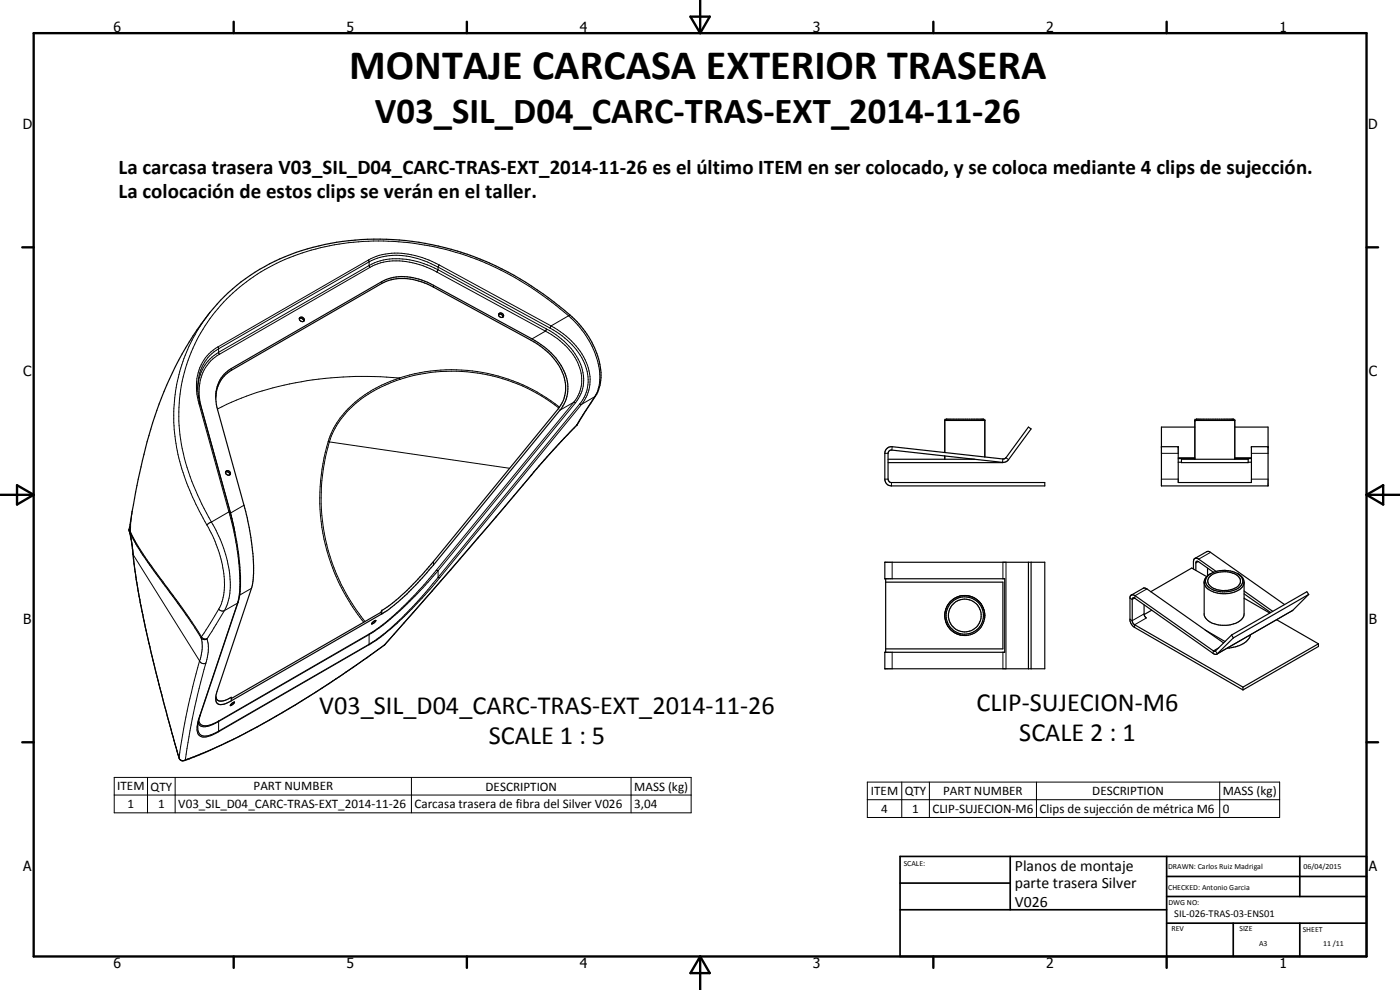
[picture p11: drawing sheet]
<svg xmlns="http://www.w3.org/2000/svg" width="420mm" height="297mm" viewBox="0 0 420 297" stroke-linecap="round" stroke-linejoin="round" font-family="sans-serif">
<g fill="none" stroke="#000" stroke-width=".35">
<path d="M67.3 88.9a61.8 61.8 0 0 1 37.4-16.7 84.9 84.9 0 0 1 61.5 18.4 37.8 37.8 0 0 1 10.4 10.4 19.7 19.7 0 0 1 3.3 15.2l-.8 2-3.3 5a25.5 25.5 0 0 1-6.4 8.2l-7.5 8.3a2377.9 2377.9 0 0 1-46.5 53.8l-7.4 5.3a274.7 274.7 0 0 1-47.3 27.3l-5.4 2.1a1.17 1.17 0 0 1-1.5-.8l-5.8-21.1-4.6-19.1-2.4-12.5-1.3-11-.9-4.4a191 191 0 0 1 9.7-39.9 92.1 92.1 0 0 1 18.8-30.5zM89.8 95.6a.86 .86 0 0 1 1.3 .8M89.9 95.4a.77 .77 0 0 1 1.1-.1 .77 .77 0 0 1 0 1.2 .91 .91 0 0 1-1.1-1.1zM149.6 94.4l.1 .3 .4 .5h.8M149.6 94.4a.76 .76 0 0 1 1.1-.4 .76 .76 0 0 1 .2 1.2M149.6 94.4a.83 .83 0 0 1 .9 0 .83 .83 0 0 1 .4 .8M59.3 116.2l.6 4.4 9.2 33.2a88.1 88.1 0 0 1 3.1 19l-.1 4.6-.7 3.3-11.3 34-.8 3.5M64.8 119.4a9.5 9.5 0 0 1 4.6-8.3l45.2-26.1a14.3 14.3 0 0 1 12-.4l3.5 1.5 29.2 16a18.8 18.8 0 0 1 10.4 12.7 9.9 9.9 0 0 1-2.2 8l-37.4 45.7a76.3 76.3 0 0 1-15 14.4l-.5 .2M266 134.8l.8-.6 .9-.2 33.5 3.7 .7-.4 6.7-9.2 .8 .6-6.7 9.2-1.1 .8-34.4-3.6-.6 .5-.1 .4 .1 8 .7 .8h46.3v1h-46.1a2 2 0 0 1-2-2v-7.8zM266.5 137.8h26M283.5 126.2h12.1M283.5 126.2l.4-.4h11.2l.5 .4"/>
<path d="M283.5 126.2v9.6M283.5 136.8v1M295.6 126.2v10.9M301 138.7l-34.5 .1M348.6 134h5v10.8h22v-10.8h5M353.6 137.6h5M353.6 138.7h1M354.6 137.8h20v1h-20zM358.6 128.1h-10v17.7h32v-17.7h-10M358.6 126.2h12M358.6 126.2l.4-.4h11.2l.4 .4M358.6 126.2v11.6"/>
<path d="M370.6 137.6h5M370.6 126.2v11.6M374.6 138.7h1M38.9 159.5l.2 .4a70 70 0 0 0 7.7 12.2l9.9 13.5M67.7 141.6a.91 .91 0 0 1 1.3 .9M67.7 141.5a.78 .78 0 0 1 1.1-.1 .78 .78 0 0 1 .1 1.1 .88 .88 0 0 1-1.2-1zM265.5 168.7h48.1v32h-48.1v-5h36v-22h-36zM265.8 174.7h35.2v20h-35.2M265.8 173.7v22M308.6 168.7v32M309.4 168.7v32M339.5 178.6l3.7-2.2 .8 .2 23.2 16.3"/>
<path d="M358.2 170.7v-2.2a.89 .89 0 0 1 .5-1 .89 .89 0 0 1 1 .3l5.3 3.6M358.6 167.6l3.6-2.1h.7l22.6 15.9M358.9 171.2v-2.3l.2-.5h.3l4.8 3.3M362.2 173l-4.5-2.6-12.4 7.1M362.4 170.5v2.2M363 173.1a7 7 0 0 1 8.8 0 2.07 2.07 0 0 1-1.1 3.3 6.8 6.8 0 0 1-8-1.1l-.3-1zM363.4 172.1l-1.3 1-.7 1.3v10.1a5.5 5.5 0 0 0 5.4 3.1 6.3 6.3 0 0 0 6.5-2.8l.1-10.1M363.4 172.1a8.5 8.5 0 0 1 8.2 .2M363.4 172.1a2.38 2.38 0 0 0-1.6 2.2 2.38 2.38 0 0 0 1.5 2.3 8.4 8.4 0 0 0 8.9-.6 2.26 2.26 0 0 0-.6-3.7M371.6 172.3a2.6 2.6 0 0 1 1.8 2.5 2.6 2.6 0 0 1-1.9 2.4 8.5 8.5 0 0 1-9.6-1.1l-.5-1.3M373.4 178.2l7.9 5.6M373.4 177.3l8.6 6.1"/>
<path d="M373.4 179.5l7.7 4.4M392.8 178.4l-5 4.8-22.6 13.1M392.8 178.4l-22.6 13M392.8 178.4l-.6-.9-22.6 13M112 186.6l.8-.4-.5 .7-.8 .3zM114.2 183.8l-44.8 25.8M114.2 183.8l.4 .4M114.6 184.2l-45.2 26.1M114.6 183.1v1.1M114.6 183.1l-.4 .7M114.6 184.2l2.1-1.3 5.4-4.7 6-6.3 40-48.8a11.4 11.4 0 0 0-.2-14.2 23.2 23.2 0 0 0-8.2-7.2l-29.6-16.1a16.2 16.2 0 0 0-15.5-1.1l-45.2 26.1a10 10 0 0 0-4.3 11.6l8.1 29.4a65.7 65.7 0 0 1 2.6 23.5l-10.9 33.2a2.33 2.33 0 0 0 .9 3.1 5.4 5.4 0 0 0 3.6-1.1M343.4 181.5v2.9"/>
<path d="M343.4 184.4l.6 1M345.6 183.1l-2.2 1.3M361.7 189.1l6 3.4M365.2 196.3l-.9-.1-23.7-16.7-.5-.1-.2 .1-.1 6.9 .4 .8 32.8 19M369.6 190.5l-4.9 4.9h-.4l-23.7-16.7a.88 .88 0 0 0-.9-.2 .88 .88 0 0 0-.6 .7l.1 7.2 .4 1 .7 .7 32.7 18.9M369.6 190.5l.6 .9M370.2 191.4l-5 4.9M375.3 190.4a5.6 5.6 0 0 1-4.4 3.7l-2.6 .4M383.1 185.9l12.6 7.3M395.7 193.2l-22.7 13M395.7 193.2v.8l-22.7 13M64.8 209a1.64 1.64 0 0 0 2.6 1.2l2-1v1.1"/>
<path d="M69.1 211.6v.1M70.3 210.7l-.8 .4-.4 .5M70.3 210.7h.1M70.4 210.7l-.5 .6-.8 .4M373 206.2v.8"/>
<circle cx="289.5" cy="184.7" r="4.9"/>
<circle cx="289.5" cy="184.7" r="5.6"/>
<circle cx="289.5" cy="184.7" r="6"/>
</g>
<g fill="none" stroke="#000" stroke-width=".3">
<path d="M110.6 78l.2 .4v1.3M110.6 78l-45.2 26.1M110.6 78a19.6 19.6 0 0 1 16-.7l5.2 2.2M110.8 79.7a19 19 0 0 1 15.4-1l5.3 2.2M110.8 79.7l.2 .5M110.8 79.7l-45.2 26a12.7 12.7 0 0 0-6.3 10.9M131.8 79.5l-.3 .6M131.8 79.5l33.6 18.3M63 93.8a49.1 49.1 0 0 0-9.8 20.5 56.4 56.4 0 0 0 5.6 37l3.3 6.2M111 80.2a18.9 18.9 0 0 1 16-.4l4.1 1.8M111 80.2l-45.1 26.1M114.6 84.5v.5"/>
<path d="M130.1 85.6v.5M131.1 81.6l32.6 17.8M131.5 80.1a25.4 25.4 0 0 0-13.7-3.5 15.9 15.9 0 0 0-7 2l-45.2 26a12.9 12.9 0 0 0-6.3 11.6M131.5 80.9l-.4 .7M131.5 80.1l33.5 18.3M131.5 80.9l32.5 17.8M131.5 80.1v.8M163.7 99.4a19.6 19.6 0 0 1 10.7 12.6 10.6 10.6 0 0 1-2.2 8.7M163.7 99.4l-4 2.3M164 98.7a19.8 19.8 0 0 1 11 13.1 10.8 10.8 0 0 1-2.2 9M164 98.7l-.3 .7M165 98.4a20.2 20.2 0 0 1 11.5 14.7 10.9 10.9 0 0 1-2.5 8.1"/>
<path d="M165.4 97.8l-.4 .6M165.4 97.8a21 21 0 0 1 11.7 15.1 11.6 11.6 0 0 1-2.6 8.4M170.6 94.7l-5.2 3.1M170.6 94.7l-2.5-2a98.8 98.8 0 0 0-16.3-10.9 83.6 83.6 0 0 0-33.6-9.4 68.6 68.6 0 0 0-42.1 10.7 49.9 49.9 0 0 0-19 59.9 88.9 88.9 0 0 0 6.3 13.6M170.6 94.7a26.2 26.2 0 0 1 9.4 18.4 11.2 11.2 0 0 1-1.5 5.9M171 94.5l-.4 .2M65.4 104.1l.2 .4v1.4l.3 .4M65.4 104.1a14 14 0 0 0-5.9 16l.2 1.1M65.9 106.3a12.9 12.9 0 0 0-5.9 14.2l.5 1.9M69.4 110.6v.5M119.8 113.4a51.9 51.9 0 0 1 48.1 8.8M119.8 113.4l.2 .4"/>
<path d="M119.8 113.4a34.6 34.6 0 0 0-19.7 15l-1.6 4.1M119.8 113.4a102.1 102.1 0 0 0-51.8 7.9l-2.8 1.4M120 113.8a51.7 51.7 0 0 1 47.7 8.6M120 113.8a33.5 33.5 0 0 0-19.5 14.8l-1.7 4M178.5 119l-4 2.3M178.5 119l-5.5 8.6M178.7 118.8l-.2 .2M59.7 121.2l.4 .1M59.7 121.2l9 32.4M60.4 122.4h.1M60.5 122.4l8.7 31.5M98.5 132.5l.3 .1"/>
<path d="M98.5 132.5a59 59 0 0 0 8.9 51.9l1.8 2.3M98.8 132.6a58.7 58.7 0 0 0 10.7 53.9M98.8 132.6l54.1 7.9M172.2 120.7l.6 .1M172.2 120.7l-41.3 50.4M172.2 120.7l-4.1 2.4M172.8 120.8l-41.3 50.4M173 127.6l-7.2 7.6-6.4 7.4M173.1 127.6h-.1M173.3 127.3l-.3 .3M174 121.2l.5 .1M174 121.2l-43.3 53a87.4 87.4 0 0 1-19.9 19.1l-46.7 26.8a3.4 3.4 0 0 1-4.3 0l-.3-.8-.2-1.1"/>
<path d="M174.5 121.3l-43.3 52.9a107.2 107.2 0 0 1-18.1 17.8l-2.4 1.5M265.5 136h1M267.7 134v1M283.5 125.8v10M283.5 136.8v1M295.6 125.8v11.3M301 137.7l-.1 1M301.9 137.3l.8 .6M348.6 136h5M353.6 137.3h5M358.6 125.8v12M370.6 137.3h5"/>
<path d="M370.6 125.8v12M375.6 136h5M38.8 158.7h.1M38.8 158.8l.6 1.4a100.2 100.2 0 0 0 9.9 14.9l6.4 8.7 4.7 7.3M38.9 159.6l1.1 6.8M39.7 153.4a25.6 25.6 0 0 0-.5 6.9M62.1 157.5a33.5 33.5 0 0 1 5 21l-.6 2.6-.9 1.7M63.4 156.6l-1.3 .9M63.4 156.6a36 36 0 0 1 5.6 21.4l-.6 2.9-1.1 2.3M68.7 153.6l.4 .2M68.7 153.6a68.7 68.7 0 0 1 3 25.9l-.4 1.5M68.7 153.6l-5.3 3"/>
<path d="M69.1 153.9h.1M69.2 153.9l1.3 6M73.2 151.6l-4 2.3M159.4 142.6l-21.5 25.3-22.5 25.6M159.6 142.5l-.2 .1M265.5 143.8h1M267.5 144.8v1M348.6 143.8h5M375.6 143.8h5M39.9 166.3l.1 .1M40 166.4l.9 7.6 1.2 6.8 2.2 10.3 3.4 14.2 6.1 22.3 .8 .6 1-.2M40 166.4l19.9 31.9"/>
<path d="M75.5 176.5l-3.6 2.1M130.1 168.5v1M130.9 171.1l.6 .1M130.9 171.1a95.3 95.3 0 0 1-19 18.4l-1.1 .7M131.5 171.2v2l.5 .1M131.5 171.2l-4.6 5.2-6.1 6.2-5.7 4.9-4.3 2.9M267.7 168.7v5M301 168.7v5M301.9 168.7v32M344.2 176.7l-3.6 2v.8l-.8 .4-.7-.4M359.6 168.5l-.7 .4M363.3 165.7l-3.6 2.1"/>
<path d="M56.7 185.6l3.7 5.8M59.9 198.3l-.6 2a195.6 195.6 0 0 0-5.5 27.1M59.9 198.3a1.33 1.33 0 0 0 1.9 .6M60.4 191.4l.3 .3 .7 .2 .7-.3M60.4 191.4l.1 .6a11.6 11.6 0 0 1-.6 6.3M60.4 191.1v.3M60.4 191.1a1.37 1.37 0 0 0 1.7 .5M61.8 198.9a211.8 211.8 0 0 0-6.2 29.1M62.1 191.6l.4 2.4a13.3 13.3 0 0 1-.7 4.9M65.6 182.8l.9 .5 .8-.1M65.6 182.8l-5.2 8.3M67.3 183.2l-5.2 8.4"/>
<path d="M71.3 181l-11.4 33.9M71.3 181l-4 2.2M71.4 180.7l-.1 .3M110.7 193.5l-45.1 26.1M110.8 190.4l-.1 3.1M110.8 190.4l-45.2 26.1a6.8 6.8 0 0 1-5.4 1.3l-.7-.9M110.8 190.2v.2M110.8 190.2l-45.1 26.1M115.4 193.5h.1M115.4 193.5a304.6 304.6 0 0 1-52 31.4l-7.8 3.1M115.6 193.4l-.2 .1M267.7 195.7v5"/>
<path d="M295.4 185.7a6 6 0 0 0-4.8-6.9 6 6 0 0 0-7 4.8 6 6 0 0 0 4.9 7M301 195.7v5M343.4 184.2l-3.6 2-.7-.4M344 185.4l-3.5 2.1v.8M365.8 194.4l-1.7 .9v.7M388 183.1l-22.6 13-.6-.8M59.6 216.2a1.87 1.87 0 0 0 2.5 1.5l1.6-.4 2-1M59.9 214.9a6.4 6.4 0 0 0-.2 5.7 3.8 3.8 0 0 0 4.3-.2l1.6-.8M60.1 214.7l-.2 .2M65.7 216.3l-.1 3.3M34.3 233.3h173.1v10.6h-173.1zM34.3 238.5h173.1"/>
<path d="M44.3 233.3v10.6M52.6 233.3v10.6M55.6 228l-.3 .2M123.5 233.3v10.6M189.4 233.3v10.6M260.3 234.7h123.7v10.6h-123.7zM260.3 239.9h123.7M270.6 234.7v10.6M278.9 234.7v10.6M311.1 234.7v10.6M366 234.7v10.6"/>
</g>
<g fill="#000">
<circle cx="348.6" cy="134" r=".18"/>
<circle cx="353.6" cy="134" r=".18"/>
<circle cx="358.6" cy="126.2" r=".18"/>
<circle cx="370.2" cy="125.8" r=".18"/>
<circle cx="375.6" cy="134" r=".18"/>
<circle cx="380.6" cy="134" r=".18"/>
<circle cx="38.8" cy="159.1" r=".18"/>
</g>
<g fill="none" stroke="#000" stroke-width=".71">
<path d="M10.1 9.9h400v277.1h-400zM70.1 6.5v3.4M140.1 6.5v3.4M207.2 5h5.8l-2.9 4.9zM210.1 0v9.9M280.1 6.5v3.4M350.1 6.5v3.4M6.7 74.2h3.4M410.1 74.2h3.5M.1 148.5h10M5.1 145.6l5 2.9-5 2.9zM410.1 148.5h10"/>
<path d="M410.1 148.5l5-2.9v5.8zM6.7 222.7h3.4M410.1 222.7h3.5M70.1 287v3.4M140.1 287v3.4M210.1 287v10M210.1 287l2.9 5h-5.8zM280.1 287v3.4M350.1 287v3.4"/>
</g>
<path d="M270.1 257h140v30h-140zM303.2 257v16M350.1 257v30M390.1 257v12M270.1 265h33.1M270.1 273h80M350.1 277h60M350.1 269h60M350.1 263h60M370.1 277v10M390.1 277v10" fill="none" stroke="#000" stroke-width=".51"/>
<text font-size="12.6" x="104.8" y="23.8">MONTAJE CARCASA EXTERIOR TRASERA</text>
<text font-size="11" x="112.5" y="36.9">V03_SIL_D04_CARC-TRAS-EXT_2014-11-26</text>
<g font-size="7.9">
<text x="95.8" y="214.2">V03_SIL_D04_CARC-TRAS-EXT_2014-11-26</text>
<text x="293.1" y="213.3">CLIP-SUJECION-M6</text>
<text x="146.7" y="223.2">SCALE 1 : 5</text>
<text x="305.9" y="222.3">SCALE 2 : 1</text>
</g>
<g font-size="6.3">
<text x="35.6" y="52.2">La carcasa trasera V03_SIL_D04_CARC-TRAS-EXT_2014-11-26 es el último ITEM en ser colocado, y se coloca mediante 4 clips de sujección.</text>
<text x="35.6" y="59.4">La colocación de estos clips se verán en el taller.</text>
</g>
<g font-size="4.7">
<text x="304.6" y="261.2">Planos de montaje</text>
<text x="304.6" y="266.6">parte trasera Silver</text>
<text x="304.6" y="272">V026</text>
</g>
<g font-size="4.2">
<text x="34" y="9.6">6</text>
<text x="104" y="9.6">5</text>
<text x="174" y="9.6">4</text>
<text x="244" y="9.6">3</text>
<text x="314" y="9.6">2</text>
<text x="384" y="9.6">1</text>
<text x="6.8" y="38.7">D</text>
<text x="410.6" y="38.7">D</text>
<text x="7" y="112.9">C</text>
<text x="410.8" y="112.9">C</text>
<text x="7" y="187.1">B</text>
<text x="410.8" y="187.1">B</text>
<text x="7" y="261.4">A</text>
<text x="410.8" y="261.4">A</text>
<text x="34" y="290.4">6</text>
<text x="104" y="290.4">5</text>
<text x="174" y="290.4">4</text>
<text x="244" y="290.4">3</text>
<text x="314" y="290.4">2</text>
<text x="384" y="290.4">1</text>
</g>
<g font-size="3.9">
<text x="35.2" y="237.2">ITEM</text>
<text x="45.2" y="237.2">QTY</text>
<text x="76.1" y="237.2">PART NUMBER</text>
<text x="145.7" y="237.2">DESCRIPTION</text>
<text x="190.3" y="237.3">MASS (kg)</text>
<text x="261.4" y="238.5">ITEM</text>
<text x="271.5" y="238.5">QTY</text>
<text x="283" y="238.5">PART NUMBER</text>
<text x="327.8" y="238.5">DESCRIPTION</text>
<text x="367" y="238.7">MASS (kg)</text>
<text x="38.3" y="242.5">1</text>
<text x="47.4" y="242.5">1</text>
<text x="53.5" y="242.5">V03_SIL_D04_CARC-TRAS-EXT_2014-11-26</text>
<text x="124.4" y="242.6">Carcasa trasera de fibra del Silver V026</text>
<text x="190.3" y="242.5">3,04</text>
<text x="264.5" y="243.9">4</text>
<text x="273.8" y="243.9">1</text>
<text x="279.9" y="243.9">CLIP-SUJECION-M6</text>
<text x="311.9" y="244">Clips de sujección de métrica M6</text>
<text x="367" y="243.9">0</text>
</g>
<text font-size="3.1" x="352.4" y="275.2">SIL-026-TRAS-03-ENS01</text>
<g font-size="2.4">
<text x="271.2" y="259.7">SCALE:</text>
<text x="350.6" y="260.8">DRAWN: Carlos Ruiz Madrigal</text>
<text x="391.2" y="260.6">06/04/2015</text>
<text x="350.6" y="267">CHECKED: Antonio Garcia</text>
<text x="350.6" y="271.4">DWG NO:</text>
<text x="351.6" y="279.3">REV</text>
<text x="372" y="279.4">SIZE</text>
<text x="391" y="279.6">SHEET</text>
<text x="377.9" y="283.8">A3</text>
<text x="397.1" y="283.8">11 /11</text>
</g>
</svg>
